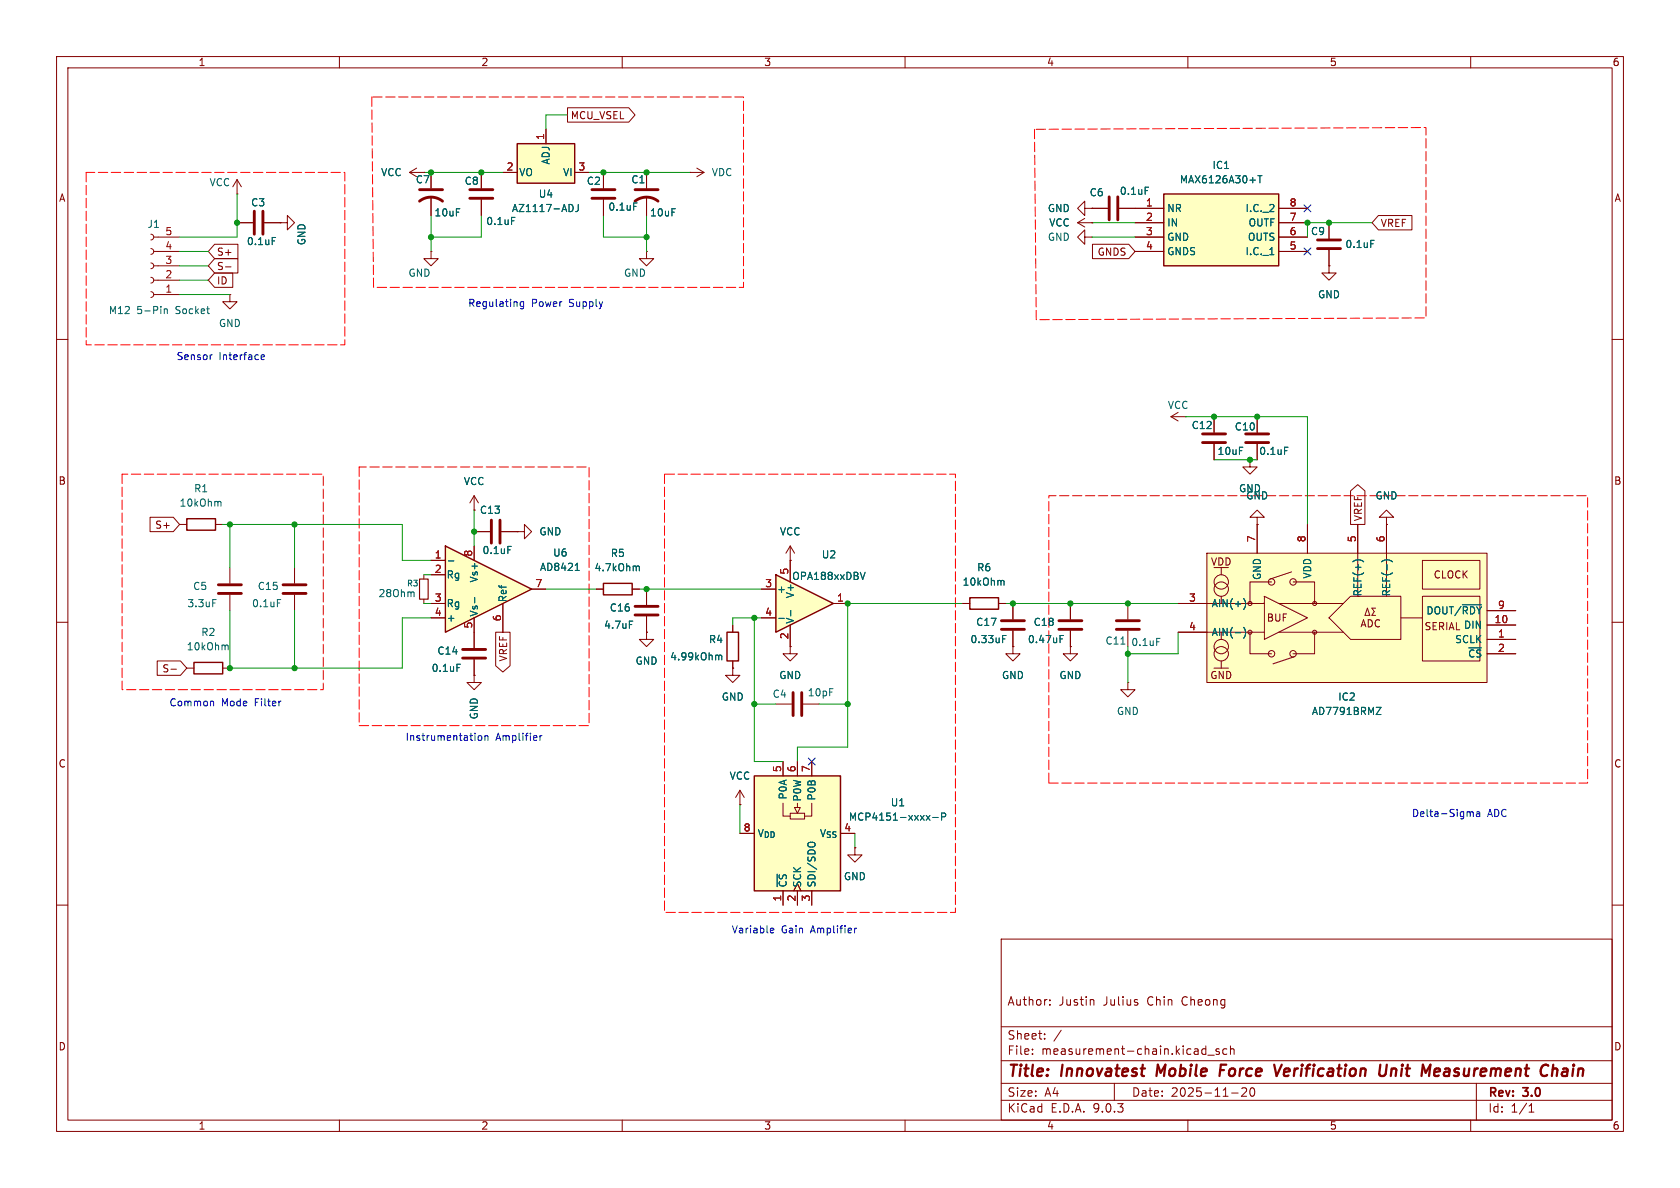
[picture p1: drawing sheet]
<svg xmlns="http://www.w3.org/2000/svg" width="297mm" height="210mm" viewBox="0 0 297 210" stroke-linecap="round" stroke-linejoin="round" font-family="sans-serif">
<g fill="none" stroke="#840000" stroke-width=".18">
<path d="M10 10h277v190h-277zM12 12h273v186h-273zM60 10v2M110 10v2M160 10v2M210 10v2M260 10v2M10 60h2M285 60h2M10 110h2M285 110h2M10 160h2"/>
<path d="M177 166h108v32h-108zM185.6 177.6v.1M185.6 176.8v.1M193.2 176.7l.2 .2v.8M201 177.2l.2 .2-.2 .3M201 176.7l.1 .1M285 160h2M60 198v2M110 198v2M160 198v2M177 194.5h108M177 191.5h108"/>
<path d="M177 187.5h108M177 181.5h108M182.5 186.3v.1M182.5 185.5v.1M184.7 183.6v.1M184.7 182.8v.1M187.6 182.1l-1.3 2M197 191.5v3M210 198v2M212.7 185.4l.5 .1M213.2 184.9v1.5M213.2 186.3l-.5 .1"/>
<path d="M213.5 186.5h1.2M215.5 185.5l-.3-.1-.2 .2v.2l.5 .2v.3h-.5M216.9 185.5l-.4-.1-.3 .3v.4l.1 .2h.6M217.5 185.5l.2-.1 .4 .1 .1 .9M217.5 184.9v1.5M217.7 193.2h1.2M219.5 192.4l.6-.1 .2 .1 .1 .3-.9 1.1h.9M221.1 192.4l.2-.1a.81 .81 0 0 1 .6 .6 .81 .81 0 0 1-.3 .8l-.1 .1a.81 .81 0 0 1-.4-1.4zM260 198v2M261 191.5v6.5M270.3 196.6h.9M270.3 195.5l.4-.4v1.5"/>
</g>
<g fill="none" stroke="#840000" stroke-width=".4">
<path d="M204.7 188.2l-.3 2M215.7 189.2h.7M216.8 188.2h-1l-.2 2M226.6 188.2l-.9 2M227.4 188.9l-.3 .3-.1 .7 .2 .3h.4M228 189.4l-1 .1M244 188.2l-.2 1.6M245.2 188.2l-.2 1.6a.64 .64 0 0 1-1.1 .2M246 188.9l-.1 1.3M246.6 188.9l-.6 .2M253.6 190.1l.2 .1 .6-.1M253.6 189.2l.3-.3h.4l.3 .3v.2l-1 .1"/>
<path d="M274.5 189.1a.49 .49 0 0 1 .8 .1l-.1 1M274.6 188.2l-.3 2M276.9 188.9l-.6 .1M276.9 189.4h-.5a.4 .4 0 0 0-.3 .4 .4 .4 0 0 0 .2 .4h.5"/>
</g>
<path d="M78.7 96.5l15.3 7.6-15.3 7.7z" fill="#ffffc2"/>
<path d="M78.7 96.5l15.3 7.6-15.3 7.7zM34.3 117.1h5.1v2h-5.1zM128.5 111.8h2.1v5h-2.1z" fill="none" stroke="#840000" stroke-width=".25"/>
<g fill="none" stroke="#840000" stroke-width=".18">
<path d="M85.1 30.5v2.8M85.1 35.3v2.8M234.9 39.4v2.8M234.9 47v1.3h1.3l-1.3 1.2-1.2-1.2h1.2M234.9 47h.1M234.9 44.2v2.8M214.6 73.7v2.8M214.6 78.5v2.8M222.2 73.7v2.8M222.2 78.5v2.8M76.2 99.1h2.5M83.8 96.5v2.6"/>
<path d="M221 81.3v1.3h1.2l-1.2 1.2-1.3-1.2h1.3M221 81.3h.1M33 118.1h1.3M39.4 118.1h1.2M76.2 101.6h2.5M76.2 106.7h2.5M76.2 109.2h2.5M83.8 119.4v1.3h1.3l-1.3 1.2-1.3-1.2h1.3M83.8 119.4h.1M83.8 109.2v5.4M83.8 116.6v2.8M88.9 106.7v5.1"/>
<path d="M94 104.1h2.5M129.5 118.1v1.3h1.3l-1.3 1.3-1.2-1.3h1.2M129.5 118.1h.1M129.5 110.5v1.3M129.5 116.8v1.3M139.7 114.3v1.3h1.3l-1.3 1.2-1.3-1.2h1.3M139.7 114.3h.1"/>
</g>
<path d="M90.4 38.4h.6M242.3 42.5h.6M227.1 79.1h.6M79.3 99.2h.9M101.9 99.8l.2-.2v1.2M40 114l.3 .2v.7M80.8 117.4h.6M83.9 105.6v1M101.7 100.8h.7M127 115.9l.1 .1M127.1 116v.7M127.1 116l.1-.2 .3 .1 .1 .8" fill="none" stroke="#006464" stroke-width=".18"/>
<path d="M83.1 33.5h4M83.1 35.1h4M232.9 42.4h4.1M232.9 43.9h4.1M212.6 76.7h4.1M212.6 78.2h4.1M220.2 76.7h4.1M220.2 78.2h4.1M81.8 114.8h4.1M81.8 116.3h4.1" fill="none" stroke="#840000" stroke-width=".51"/>
<path d="M205.7 34.3h20.4v12.7h-20.4z" fill="#ffffc2"/>
<path d="M205.7 34.3h20.4v12.7h-20.4zM33 91.7h5.1v2h-5.1zM106.7 103.1h5.1v2.1h-5.1zM171.4 105.7h5.1v2h-5.1z" fill="none" stroke="#840000" stroke-width=".25"/>
<g fill="none" stroke="#840000" stroke-width=".18">
<path d="M41.9 34.3h.1M41.9 39.4h2.8M41.9 31.8l-.8 1.2M41.9 31.8l.8 1.2M41.9 31.8v2.5M46.7 39.4h2.8M49.5 39.4h1.3v-1.3l1.3 1.3-1.3 1.2v-1.2M49.5 39.4h.1M72.4 30.5l1.3 .7M72.4 30.5h2.5M73.7 29.7l-1.3 .8M74.9 30.5h.1"/>
<path d="M76.2 30.5v2.8M76.2 34.8v3.3M190.5 39.4h2.5M190.5 39.4l1.3 .7M191.8 36.8v-1.2l-1.3 1.2 1.3 1.3v-1.3h1.2M191.8 38.6l-1.3 .8M193 36.8h.1M193 39.4h.1M193 36.8h2.8M197.9 36.8h7.8M200.7 39.4h5M226.1 36.8h5"/>
<path d="M226.1 39.4h5M26.7 51.6l.3 .1 .2 .4-.2 .3-.3 .2M26.7 49l.3 .2 .2 .3-.2 .4-.3 .1M26.7 46.5l.3 .1 .2 .4-.2 .3-.3 .2M26.7 43.9l.3 .2 .2 .4-.2 .3-.3 .2M26.7 41.4l.3 .2 .2 .3-.2 .4-.3 .1M27.2 41.9h4.5M27.2 44.5h4.5M27.2 52.1h4.5M27.2 49.5h4.5M27.2 47h4.5M40.6 52.1v1.2h1.3l-1.3 1.3-1.2-1.3h1.2"/>
<path d="M40.6 52.1h.1M76.2 44.5v1.2h1.3l-1.3 1.3-1.3-1.3h1.3M76.2 44.5h.1M191.8 41.9v-1.3l-1.3 1.3 1.3 1.3v-1.3h1.2M193 41.9h.1M200.7 41.9h5M200.7 44.5h5M226.1 41.9h5M226.1 44.5h5M31.7 92.7h1.3M38.1 92.7h1.3M83.8 90.2h.1"/>
<path d="M83.8 94h2.8M83.8 87.6l-.7 1.3M83.8 87.6l.8 1.3M83.8 87.6v2.6M88.6 94h2.8M91.4 94h1.3v-1.3l1.3 1.3-1.3 1.3v-1.3M91.4 94h.1M40.6 100.3v2.8M40.6 105.2v2.8M52.1 100.3v2.8M52.1 105.2v2.8M74.9 101.6v.8"/>
<path d="M74.9 105.9v.8M105.4 104.1h1.3M111.8 104.1h1.2M114.3 111.8v1.2h1.3l-1.3 1.3-1.3-1.3h1.3M114.3 111.8h.1M114.3 104.1v2.8M114.3 109v2.8M170.2 106.7h1.2M176.5 106.7h1.3M179.1 114.3v1.3h1.2l-1.2 1.2-1.3-1.2h1.3M179.1 114.3h.1M179.1 106.7v2.8"/>
<path d="M179.1 111.5v2.8M189.2 106.7v2.8M189.2 111.5v2.8"/>
</g>
<g fill="none" stroke="#006464" stroke-width=".18">
<path d="M202.5 33.1h.6M222.4 31.1h.7M222.7 31.1v1.2M29 54.6v.8M29 54.7l.2-.1 .3 .1 .1 .7M48.1 42h.6M224.5 45h.7M38.7 88.6l.4 .2v.7M89.8 96.6h.6M37.6 106h.6M49 106h.6M73 104.6l.2 .2v.7"/>
<path d="M111.3 109.8h.6M112.7 100.1l.3 .1v.7M177.1 102.6l.4 .2v.6M177.2 112.9h.5M177.2 112.3h.7M187.4 112.9h.4M187.4 112.3h.6"/>
</g>
<g fill="none" stroke="#840000" stroke-width=".51">
<path d="M45 37.3v4.1M46.5 37.3v4.1M74.2 35.6a3.3 3.3 0 0 1 4 0M74.2 33.5h4M196.1 34.8v4.1M197.6 34.8v4.1M86.9 91.9v4.1M88.4 91.9v4.1M38.6 103.4h4.1M38.6 104.9h4.1M50 103.4h4.1M50 104.9h4.1"/>
<path d="M112.3 107.2h4M112.3 108.7h4M177 109.7h4.1M177 111.3h4.1M187.2 109.7h4.1M187.2 111.3h4.1"/>
</g>
<path d="M74.2 102.4h1.5v3.5h-1.5z" fill="none" stroke="#840000" stroke-width=".2"/>
<path d="M91.4 25.4h10.2v7h-10.2z" fill="#ffffc2"/>
<path d="M91.4 25.4h10.2v7h-10.2z" fill="none" stroke="#840000" stroke-width=".25"/>
<g fill="none" stroke="#840000" stroke-width=".18">
<path d="M88.9 30.5h2.5M96.5 22.9v2.5M101.6 30.5h2.5M106.7 30.5v2.8M106.7 35.3v2.8M114.3 30.5v2.8M114.3 34.8v3.3M121.9 30.5h.1M121.9 30.5h2.6M123.2 29.7l1.3 .8M124.5 30.5l-1.3 .7M114.3 44.5v1.2h1.3l-1.3 1.3-1.3-1.3h1.3"/>
<path d="M114.3 44.5h.1M222.2 91.4h1.3l-1.3-1.2-1.2 1.2h1.2v1.3M222.2 92.7h.1M189.2 114.3v1.3h1.3l-1.3 1.2-1.2-1.2h1.2M189.2 114.3h.1M199.4 106.7v2.8M199.4 111.5v2.8M199.4 120.7v1.2h1.3l-1.3 1.3-1.3-1.3h1.3M199.4 120.7h.1M151.1 149.9v1.2h1.3l-1.3 1.3-1.2-1.3h1.2M151.1 149.9h.1"/>
</g>
<path d="M100.9 36.1a.68 .68 0 0 1 .4 .7 .68 .68 0 0 1-.4 .6M102.2 36.1v.9a.41 .41 0 0 1-.4 .4M112 35.9h.6M198.2 113.9h.7M204.5 112.8h.6" fill="none" stroke="#006464" stroke-width=".18"/>
<path d="M104.6 33.5h4.1M104.6 35.1h4.1M112.3 35.6a3.3 3.3 0 0 1 4 0M112.3 33.5h4M197.4 109.7h4M197.4 111.3h4" fill="none" stroke="#840000" stroke-width=".51"/>
<path d="M133.3 137.2h15.3v20.3h-15.3z" fill="#ffffc2"/>
<g fill="none" stroke="#840000" stroke-width=".18">
<path d="M139.7 99.1h.1M139.7 96.5l-.8 1.3M139.7 96.5l.8 1.3M139.7 96.5v2.6M130.8 139.7l-.8 1.3M130.8 139.7l.8 1.3M130.8 139.7v2.5M138.4 134.6v2.6M141 134.6v2.6M143.5 134.6v2.6M130.8 142.2h.1M130.8 147.3h2.5"/>
<path d="M138.4 142v2.3h1.3M138.4 157.5v2.5M139.7 143.8h2.5v1h-2.5zM140.5 142.7h1l-.5 1.1zM141 142v.7M141 157.5v2.5M143.5 142v2.3h-1.3M143.5 157.5v2.5M148.6 147.3h2.5"/>
</g>
<path d="M133.3 137.2h15.3v20.3h-15.3z" fill="none" stroke="#840000" stroke-width=".25"/>
<path d="M142.8 149.2l.1-.1a.81 .81 0 0 1 1.2 .1M163.7 144.1l.7 .9M164.4 144.1l-.7 .9M164.9 144.5h1M166.5 144.4l.6-.1 .1-.2-.1-.3-.6-.1v1.3" fill="none" stroke="#006464" stroke-width=".18"/>
<path d="M137.2 101.6l10.1 5.1-10.1 5.1z" fill="#ffffc2"/>
<path d="M137.2 101.6l10.1 5.1-10.1 5.1z" fill="none" stroke="#840000" stroke-width=".25"/>
<path d="M139.7 99.1v3.8M134.6 104.1h2.6M134.6 109.2h2.6M139.7 110.5v3.8M147.3 106.7h2.6M137.2 124.5h2.8M142 124.5h2.8" fill="none" stroke="#840000" stroke-width=".18"/>
<path d="M137.7 109.3h1M139.8 107.9v1M152.9 101.2l-.4 1.2" fill="none" stroke="#006464" stroke-width=".18"/>
<path d="M140.2 122.4v4.1M141.7 122.4v4.1" fill="none" stroke="#840000" stroke-width=".51"/>
<path d="M213.4 97.8h49.5v22.9h-49.5z" fill="#ffffc2"/>
<g fill="none" stroke="#840000" stroke-width=".18">
<path d="M100.3 19h10.9l1.1 1.3-1.1 1.3h-10.9zM41.9 39.4h2.8M46.7 39.4h2.8M49.5 39.4h.1M74.9 30.5h.1M76.2 30.5v2.8M76.2 34.8v3.3M85.1 30.5v2.8M85.1 35.3v2.8M88.9 30.5h2.5M96.5 22.9v2.5M101.6 30.5h2.5"/>
<path d="M106.7 30.5v2.8M106.7 35.3v2.8M114.3 30.5v2.8M114.3 34.8v3.3M193 36.8h.1M193 39.4h.1M193 36.8h2.8M197.9 36.8h7.8M200.7 39.4h5M226.1 36.8h5M226.1 39.4h5M234.9 39.4v2.8"/>
<path d="M243.7 38.1h5.9v2.5h-5.9l-1.1-1.2zM37.9 48.3h3.3v2.5h-3.3l-1.1-1.3zM37.9 43.2h4.2v2.5h-4.2l-1.1-1.2zM37.9 45.7h4.2v2.6h-4.2l-1.1-1.3zM39.9 47.2h.9M193.1 43.2h6.4l1.2 1.3-1.2 1.2h-6.4zM200.7 41.9h5M200.7 44.5h5M226.1 41.9h5M226.1 44.5h5M234.9 47h.1M234.9 44.2v2.8"/>
<path d="M207 73.7l1.3 .7M207 73.7h2.5M208.3 72.9l-1.3 .8M209.5 73.7h.1M214.6 73.7v2.8M214.6 78.5v2.8M222.2 73.7v2.8M222.2 78.5v2.8M26.5 91.4h4.1l1.1 1.3-1.1 1.3h-4.1zM76.2 99.1h2.5M83.8 90.2h.1M83.8 96.5v2.6"/>
<path d="M83.8 94h2.8M88.6 94h2.8M91.4 94h.1M139.7 99.1h.1M139.7 99.1v3.8M213.4 97.8h49.5v22.9h-49.5zM221 81.3h.1M222.2 92.7h.1M222.2 92.7v5.1M231.1 92.7v5.1M238.8 86.8l1.2-1.1 1.3 1.1v5.9h-2.5zM240 92.7v12.7h.3"/>
<path d="M245.1 91.4h1.3l-1.3-1.2-1.3 1.2h1.3v1.3M245.1 92.7h.1M245.1 92.7v12.7M251.5 99.1h10.1v5h-10.1zM27.8 116.8h4.1l1.1 1.3-1.1 1.3h-4.1zM30.2 118.3h1M76.2 106.7h2.5M76.2 109.2h2.5M76.2 101.6h2.5M83.8 119.4h.1M83.8 109.2v5.4M83.8 116.6v2.8"/>
<path d="M87.6 111.8h2.6v5.9l-1.3 1.1-1.3-1.1zM88.9 106.7v5.1M94 104.1h2.5M105.4 104.1h1.3M111.8 104.1h1.2M114.3 111.8h.1M114.3 104.1v2.8M114.3 109v2.8M129.5 118.1h.1M129.5 110.5v1.3M129.5 116.8v1.3M134.6 109.2h2.6"/>
<path d="M134.6 104.1h2.6M139.7 114.3h.1M139.7 110.5v3.8M147.3 106.7h2.6M170.2 106.7h1.2M176.5 106.7h1.3M179.1 114.3h.1M179.1 106.7v2.8M179.1 111.5v2.8M189.2 114.3h.1M189.2 106.7v2.8M189.2 111.5v2.8"/>
<path d="M208.3 106.7h15.2M208.3 111.8h15.2M214.6 118.1h2.6M215.9 100.3v1.3M215.9 105.4v1.3M215.9 116.8v1.3M221 111.8v3.8h3.8M223.5 105.4l7.6 3.8-7.6 3.8zM224.8 102.9h-3.8v3.8M226.1 106.7h11.4M226.1 111.8h11.4M226.9 108.5h.6"/>
<path d="M228.3 101.1l-3.8 1.3M228.6 102.9h3.8v3.8M228.9 116.1l-3.9 1.2M232.4 111.8v3.8h-3.8M234.9 109.2l3.9-3.8h8.8v7.6h-8.8zM240.6 110.8l.4-1.2 .5 1.2M240.7 110.5h.6M241.7 107.5l.5 1.3h-.9zM241.9 109.6a.64 .64 0 0 1 .7 .6 .64 .64 0 0 1-.7 .6zM243.2 107.5h-.7l.5 .6-.5 .7h.7M243.9 109.7a.6 .6 0 0 0-.8 .4 .6 .6 0 0 0 .5 .7l.3-.1M247.6 109.2h3.9"/>
<path d="M251.5 105.4h10.1v11.4h-10.1zM262.9 108h5.1M262.9 110.5h5.1M262.9 113h5.1M262.9 115.6h5.1M138.4 134.6v2.6M141 134.6v2.6M143.5 134.6v2.6M130.8 142.2h.1M130.8 147.3h2.5M138.4 157.5v2.5M141 157.5v2.5"/>
<path d="M143.5 157.5v2.5M148.6 147.3h2.5M151.1 149.9h.1"/>
<circle cx="215.9" cy="115.6" r="1.27"/>
<circle cx="215.9" cy="114.3" r="1.27"/>
<circle cx="215.9" cy="102.9" r="1.27"/>
<circle cx="215.9" cy="104.1" r="1.27"/>
<circle cx="221" cy="111.8" r=".36"/>
<circle cx="221" cy="106.7" r=".36"/>
<circle cx="224.8" cy="102.9" r=".57"/>
<circle cx="224.8" cy="115.6" r=".57"/>
<circle cx="228.6" cy="102.9" r=".57"/>
<circle cx="228.6" cy="115.6" r=".57"/>
<circle cx="232.4" cy="111.8" r=".36"/>
<circle cx="232.4" cy="106.7" r=".36"/>
</g>
<g fill="none" stroke="#006464" stroke-width=".18">
<path d="M90.4 38.4h.6M100.9 36.1a.68 .68 0 0 1 .4 .7 .68 .68 0 0 1-.4 .6M102.2 36.1v.9a.41 .41 0 0 1-.4 .4M112 35.9h.6M202.5 33.1h.6M222.4 31.1h.7M222.7 31.1v1.2M48.1 42h.6M224.5 45h.7M242.3 42.5h.6M227.1 79.1h.6M79.3 99.2h.9"/>
<path d="M89.8 96.6h.6M101.9 99.8l.2-.2v1.2M239.2 99.3a1.46 1.46 0 0 1 1.9 0M244.2 99.3a1.46 1.46 0 0 1 2 0M80.8 117.4h.6M83.9 105.6v1M101.7 100.8h.7M111.3 109.8h.6M112.7 100.1l.3 .1v.7M127 115.9l.1 .1M127.1 116v.7M127.1 116l.1-.2 .3 .1 .1 .8"/>
<path d="M137.7 109.3h1M139.8 107.9v1M152.9 101.2l-.4 1.2M177.1 102.6l.4 .2v.6M177.2 112.9h.5M177.2 112.3h.7M187.4 112.9h.4M187.4 112.3h.6M218.4 111.9h1M219.8 105.8a1.46 1.46 0 0 1 0 1.9M219.8 110.9a1.46 1.46 0 0 1 0 1.9M258.5 106.9h3.4"/>
<path d="M243.3 125h.8l-.8 1.3h.8M142.8 149.2l.1-.1a.81 .81 0 0 1 1.2 .1M163.7 144.1l.7 .9M164.4 144.1l-.7 .9M164.9 144.5h1M166.5 144.4l.6-.1 .1-.2-.1-.3-.6-.1v1.3"/>
</g>
<path d="M65.7 17.1l.3 33.7h65.4v-33.7h-65.7M15.2 30.5v30.5h45.8v-30.5h-45.8M182.9 22.9l.3 33.6 68.9-.3v-33.7l-69.2 .4M21.6 83.8v38.1h35.5v-38.1h-35.5M63.5 82.6v45.7h40.6v-45.7h-40.6M117.5 83.8v77.5h51.4v-77.5h-51.4M185.4 138.4h95.3v-50.8h-95.3v50.8" fill="none" stroke="#f00" stroke-width=".18" stroke-dasharray="1.7 .6"/>
<g fill="none" stroke="#009600" stroke-width=".18">
<path d="M41.9 34.3v7.6h-10.2M74.9 30.5h14M76.2 38.1v6.4M85.1 38.1v3.8h-8.9M100.3 20.3h-3.8v2.6M104.1 30.5h17.8M106.7 38.1v3.8h7.6M114.3 38.1v6.4M193 39.4h7.7M242.6 39.4h-11.5v2.5M31.7 49.5h5.1M31.7 52.1h8.9"/>
<path d="M31.7 47h5.1M31.7 44.5h5.1M193 41.9h7.7M209.5 73.7h21.6v19M39.4 92.7h31.7v6.4h5.1M40.6 92.7v7.6M52.1 92.7v7.6M83.8 90.2v6.3M214.6 81.3h7.6M40.6 108v10.1h30.5v-8.9h5.1M52.1 108v10.1M74.9 106.7h1.3"/>
<path d="M74.9 101.6h1.3M96.5 104.1h8.9M113 104.1h21.6M133.3 109.2v25.4h5.1M134.6 109.2h-5.1v1.3M170.2 106.7h-20.3v25.4h-8.9v2.5M177.8 106.7h30.5M199.4 114.3v6.4M208.3 111.8v3.8h-8.9M133.3 124.5h3.9M144.8 124.5h5.1M130.8 142.2v5.1"/>
<path d="M151.1 147.3v2.6"/>
</g>
<path d="M230.5 36.2l1.2 1.2M231.7 36.2l-1.2 1.2M230.5 43.8l1.2 1.3M231.7 43.8l-1.2 1.3M142.9 134l1.2 1.2M144.1 134l-1.2 1.2" fill="none" stroke="#000084" stroke-width=".18"/>
<g fill="none" stroke="#0000c2" stroke-width=".18">
<path d="M92.6 53.3v1.1l-.3 .2-.3-.1M92.6 53.4l-.4-.1-.2 .3 .1 .5h.5M37.5 62.7l-.2 .1M46.2 63.2l.6-.2-.1-.2-.4-.1-.1 .2v.6h.5M37.4 123.9l.4 .2v.7M84.6 130.2l.2-.2 .3 .2 .1 .4-.1 .2-.3 .1-.2-.1zM85.7 130.2l.2-.2 .3 .1 .1 .8M85.7 130v.9M95.5 130v.9M95.8 130l-.3 .3M259.7 143.5l.2 .2M259.9 143.7v.6"/>
<path d="M259.9 143.7l.2-.2 .3 .1 .1 .7M261.1 143.6h.4l.1 .7M261.6 143.8l-.4 .1-.2 .1 .2 .3h.4M136.3 164.9h.4M136.3 164.1h.3l.2 .3-.6 .1M151.1 164.1v.8M151.4 164.1l-.3 .2"/>
</g>
<g fill="#009600" stroke="#009600" stroke-width=".18">
<circle cx="133.3" cy="124.5" r=".46"/>
<circle cx="133.3" cy="109.2" r=".46"/>
<circle cx="114.3" cy="104.1" r=".46"/>
<circle cx="114.3" cy="41.9" r=".46"/>
<circle cx="214.6" cy="73.7" r=".46"/>
<circle cx="222.2" cy="73.7" r=".46"/>
<circle cx="179.1" cy="106.7" r=".46"/>
<circle cx="189.2" cy="106.7" r=".46"/>
<circle cx="149.9" cy="124.5" r=".46"/>
<circle cx="149.9" cy="106.7" r=".46"/>
<circle cx="76.2" cy="41.9" r=".46"/>
<circle cx="83.8" cy="94" r=".46"/>
<circle cx="76.2" cy="30.5" r=".46"/>
<circle cx="114.3" cy="30.5" r=".46"/>
<circle cx="106.7" cy="30.5" r=".46"/>
<circle cx="85.1" cy="30.5" r=".46"/>
<circle cx="234.9" cy="39.4" r=".46"/>
<circle cx="231.1" cy="39.4" r=".46"/>
<circle cx="199.4" cy="115.6" r=".46"/>
<circle cx="221" cy="81.3" r=".46"/>
<circle cx="199.4" cy="106.7" r=".46"/>
<circle cx="40.6" cy="118.1" r=".46"/>
<circle cx="52.1" cy="118.1" r=".46"/>
<circle cx="52.1" cy="92.7" r=".46"/>
<circle cx="40.6" cy="92.7" r=".46"/>
<circle cx="41.9" cy="39.4" r=".46"/>
</g>
<g font-size="2.8" fill="#840000">
<text x="178" y="190.9">Title:</text>
<text x="187.7" y="190.9">Innovatest</text>
<text x="205.3" y="190.9">Mobile</text>
<text x="217.3" y="190.9">Force</text>
<text x="227.8" y="190.9">Verification</text>
<text x="247" y="190.9">Unit</text>
<text x="255.4" y="190.9">Measurement</text>
<text x="277.2" y="190.9">Chain</text>
</g>
<g font-size="2.1" fill="#840000">
<text x="178" y="178">Author:</text>
<text x="187.2" y="178">Justin</text>
<text x="195.1" y="178">Julius</text>
<text x="203" y="178">Chin</text>
<text x="209.2" y="178">Cheong</text>
<text x="178" y="184">Sheet:</text>
<text x="178" y="186.7">File:</text>
<text x="184.1" y="186.7">measurement-chain.kicad_sch</text>
<text x="178" y="196.9">KiCad</text>
<text x="178" y="194.1">Size:</text>
<text x="184.7" y="194.1">A4</text>
<text x="185.7" y="196.9">E.D.A.</text>
<text x="193.3" y="196.9">9.0.3</text>
<text x="200" y="194.1">Date:</text>
<text x="207" y="194.1">2025-11-20</text>
<text x="263" y="194.3">Rev:</text>
<text x="263" y="196.9">Id:</text>
<text x="267.1" y="196.9">1/1</text>
<text x="269.4" y="194.3">3.0</text>
</g>
<g font-size="1.8" fill="#840000">
<text x="35" y="11.9">1</text>
<text x="85" y="11.9">2</text>
<text x="135" y="11.9">3</text>
<text x="185" y="11.9">4</text>
<text x="235" y="11.9">5</text>
<text x="285" y="11.9">6</text>
<text x="100.8" y="21.3">MCU_VSEL</text>
<text x="10.3" y="35.9">A</text>
<text x="285.3" y="35.9">A</text>
<text x="244" y="40.3">VREF</text>
<text x="38.3" y="45.4">S+</text>
<text x="38.3" y="47.9">S-</text>
<text x="193.9" y="45.4">GNDS</text>
<text x="38.3" y="50.5">ID</text>
<text x="10.3" y="85.9">B</text>
<text x="285.3" y="85.9">B</text>
<text x="27.3" y="93.7">S+</text>
<text x="241" y="92.2" transform="rotate(-90 241 92.2)">VREF</text>
<text x="214" y="100.2">VDD</text>
<text x="253.4" y="102.5">CLOCK</text>
<text x="223.3" y="110.1">BUF</text>
<text x="251.7" y="111.6">SERIAL DIN</text>
<text x="28.6" y="119.1">S-</text>
<text x="89.9" y="117" transform="rotate(-90 89.9 117)">VREF</text>
<text x="213.3" y="120.2">GND</text>
<text x="10.3" y="135.9">C</text>
<text x="285.3" y="135.9">C</text>
<text x="10.3" y="185.9">D</text>
<text x="285.3" y="185.9">D</text>
<text x="35" y="199.9">1</text>
<text x="85" y="199.9">2</text>
<text x="135" y="199.9">3</text>
<text x="185" y="199.9">4</text>
<text x="235" y="199.9">5</text>
<text x="285" y="199.9">6</text>
</g>
<g font-size="1.8" fill="#a90000">
<text x="96.3" y="24.8" transform="rotate(-90 96.3 24.8)">1</text>
<text x="89.5" y="30.2">2</text>
<text x="102.2" y="30.2">3</text>
<text x="29.1" y="41.7">5</text>
<text x="202.5" y="36.6">1</text>
<text x="202.5" y="39.1">2</text>
<text x="202.5" y="41.7">3</text>
<text x="227.9" y="36.6">8</text>
<text x="227.9" y="39.1">7</text>
<text x="227.9" y="41.7">6</text>
<text x="29.1" y="46.7">3</text>
<text x="29.1" y="44.2">4</text>
<text x="202.5" y="44.2">4</text>
<text x="227.9" y="44.2">5</text>
<text x="29.1" y="51.8">1</text>
<text x="29.1" y="49.3">2</text>
<text x="222" y="96" transform="rotate(-90 222 96)">7</text>
<text x="230.9" y="96" transform="rotate(-90 230.9 96)">8</text>
<text x="239.8" y="96" transform="rotate(-90 239.8 96)">5</text>
<text x="244.9" y="96" transform="rotate(-90 244.9 96)">6</text>
<text x="76.8" y="98.8">1</text>
<text x="76.8" y="101.3">2</text>
<text x="83.6" y="98.5" transform="rotate(-90 83.6 98.5)">8</text>
<text x="139.4" y="101.7" transform="rotate(-90 139.4 101.7)">5</text>
<text x="76.8" y="106.4">3</text>
<text x="94.5" y="103.9">7</text>
<text x="135.2" y="103.9">3</text>
<text x="147.9" y="106.4">1</text>
<text x="210.1" y="106.4">3</text>
<text x="264.7" y="107.7">9</text>
<text x="76.8" y="109">4</text>
<text x="83.6" y="111.2" transform="rotate(-90 83.6 111.2)">5</text>
<text x="88.6" y="109.9" transform="rotate(-90 88.6 109.9)">6</text>
<text x="135.2" y="109">4</text>
<text x="139.4" y="113.1" transform="rotate(-90 139.4 113.1)">2</text>
<text x="210.1" y="111.5">4</text>
<text x="264.1" y="110.2">10</text>
<text x="264.7" y="112.8">1</text>
<text x="264.7" y="115.3">2</text>
<text x="138.2" y="136.6" transform="rotate(-90 138.2 136.6)">5</text>
<text x="140.7" y="136.6" transform="rotate(-90 140.7 136.6)">6</text>
<text x="143.3" y="136.6" transform="rotate(-90 143.3 136.6)">7</text>
<text x="131.4" y="147.1">8</text>
<text x="149.2" y="147.1">4</text>
<text x="138.2" y="159.5" transform="rotate(-90 138.2 159.5)">1</text>
<text x="140.7" y="159.5" transform="rotate(-90 140.7 159.5)">2</text>
<text x="143.3" y="159.5" transform="rotate(-90 143.3 159.5)">3</text>
</g>
<g font-size="1.8" fill="#006464">
<text x="97.4" y="29.2" transform="rotate(-90 97.4 29.2)">ADJ</text>
<text x="36.9" y="33.1">VCC</text>
<text x="67.3" y="31.3">VCC</text>
<text x="73.4" y="32.6">C7</text>
<text x="82.1" y="32.9">C8</text>
<text x="91.7" y="31.3">VO</text>
<text x="95.1" y="35.2">U4</text>
<text x="99.4" y="31.3">VI</text>
<text x="103.6" y="32.9">C2</text>
<text x="111.5" y="32.6">C1</text>
<text x="125.7" y="31.3">VDC</text>
<text x="192.5" y="34.9">C6</text>
<text x="197.9" y="34.6">0.1uF</text>
<text x="208.5" y="32.6">MAX6126A30+T</text>
<text x="214.3" y="30.1">IC1</text>
<text x="26" y="40.5">J1</text>
<text x="44.3" y="36.7">C3</text>
<text x="76.7" y="38.5">10uF</text>
<text x="85.9" y="40">0.1uF</text>
<text x="90.4" y="37.7">AZ1117-ADJ</text>
<text x="107.5" y="37.4">0.1uF</text>
<text x="114.8" y="38.5">10uF</text>
<text x="185.1" y="37.7">GND</text>
<text x="185.4" y="40.2">VCC</text>
<text x="206.2" y="37.7">NR</text>
<text x="206.2" y="40.2">IN</text>
<text x="220.1" y="37.7">I.C._2</text>
<text x="220.6" y="40.2">OUTF</text>
<text x="231.7" y="41.8">C9</text>
<text x="43.5" y="43.5">0.1uF</text>
<text x="54.2" y="43.5" transform="rotate(-90 54.2 43.5)">GND</text>
<text x="185.1" y="42.8">GND</text>
<text x="206.2" y="42.8">GND</text>
<text x="206.2" y="45.3">GNDS</text>
<text x="220.1" y="45.3">I.C._1</text>
<text x="220.5" y="42.8">OUTS</text>
<text x="237.8" y="44">0.1uF</text>
<text x="72.1" y="49.1">GND</text>
<text x="110.2" y="49.1">GND</text>
<text x="232.9" y="52.9">GND</text>
<text x="19.1" y="55.7">M12</text>
<text x="24.2" y="55.7">5-Pin</text>
<text x="31.2" y="55.7">Socket</text>
<text x="38.6" y="58">GND</text>
<text x="206.4" y="72.5">VCC</text>
<text x="210.6" y="76">C12</text>
<text x="218.2" y="76.3">C10</text>
<text x="215.1" y="80.6">10uF</text>
<text x="222.5" y="80.6">0.1uF</text>
<text x="31.6" y="89.8">10kOhm</text>
<text x="34.2" y="87.2">R1</text>
<text x="81.9" y="86">VCC</text>
<text x="218.9" y="87.2">GND</text>
<text x="220.2" y="88.5">GND</text>
<text x="243.1" y="88.5">GND</text>
<text x="84.7" y="91">C13</text>
<text x="95.3" y="94.8">GND</text>
<text x="137.8" y="94.8">VCC</text>
<text x="85.2" y="98.1">0.1uF</text>
<text x="95.4" y="101.1">AD8421</text>
<text x="97.7" y="98.6">U6</text>
<text x="105" y="101.2">4.7kOhm</text>
<text x="107.9" y="98.7">R5</text>
<text x="145.2" y="98.9">U2</text>
<text x="172.6" y="101.2">R6</text>
<text x="33" y="107.5">3.3uF</text>
<text x="34" y="104.5">C5</text>
<text x="44.5" y="107.5">0.1uF</text>
<text x="45.5" y="104.5">C15</text>
<text x="66.8" y="105.8">28Ohm</text>
<text x="78.9" y="102.5">Rg</text>
<text x="78.9" y="107.5">Rg</text>
<text x="84.7" y="103.1" transform="rotate(-90 84.7 103.1)">Vs+</text>
<text x="89.8" y="106.6" transform="rotate(-90 89.8 106.6)">Ref</text>
<text x="137.3" y="105">+</text>
<text x="140" y="102.7">OPA188xxDBV</text>
<text x="140.6" y="105.9" transform="rotate(-90 140.6 105.9)">V+</text>
<text x="170.1" y="103.7">10kOhm</text>
<text x="214.1" y="107.5">AIN(+)</text>
<text x="223.1" y="102.6" transform="rotate(-90 223.1 102.6)">GND</text>
<text x="232" y="102.4" transform="rotate(-90 232 102.4)">VDD</text>
<text x="240.9" y="105.5" transform="rotate(-90 240.9 105.5)">REF(+)</text>
<text x="246" y="105.5" transform="rotate(-90 246 105.5)">REF(-)</text>
<text x="35.5" y="112.6">R2</text>
<text x="78.9" y="110.1">+</text>
<text x="84.7" y="109.1" transform="rotate(-90 84.7 109.1)">Vs-</text>
<text x="106.7" y="111.4">4.7uF</text>
<text x="107.7" y="108.3">C16</text>
<text x="125.2" y="113.9">R4</text>
<text x="140.6" y="110.4" transform="rotate(-90 140.6 110.4)">V-</text>
<text x="171.5" y="113.9">0.33uF</text>
<text x="172.5" y="110.8">C17</text>
<text x="181.6" y="113.9">0.47uF</text>
<text x="182.6" y="110.8">C18</text>
<text x="214.1" y="112.6">AIN(-)</text>
<text x="252.1" y="108.8">DOUT/~{RDY}</text>
<text x="257.1" y="113.9">SCLK</text>
<text x="258.7" y="111.4">DIN</text>
<text x="32.9" y="115.2">10kOhm</text>
<text x="76.2" y="119">0.1uF</text>
<text x="77.2" y="115.9">C14</text>
<text x="112.3" y="117.7">GND</text>
<text x="118.4" y="116.9">4.99kOhm</text>
<text x="195.3" y="114.1">C11</text>
<text x="199.9" y="114.4">0.1uF</text>
<text x="259.4" y="116.4">~{CS}</text>
<text x="127.5" y="124.1">GND</text>
<text x="136.5" y="123.5">C4</text>
<text x="137.7" y="120.2">GND</text>
<text x="142.7" y="123.3">10pF</text>
<text x="177" y="120.2">GND</text>
<text x="187.2" y="120.2">GND</text>
<text x="236.5" y="124.1">IC2</text>
<text x="84.7" y="127.3" transform="rotate(-90 84.7 127.3)">GND</text>
<text x="197.4" y="126.6">GND</text>
<text x="231.8" y="126.6">AD7791BRMZ</text>
<text x="128.9" y="138">VCC</text>
<text x="139.3" y="141.4" transform="rotate(-90 139.3 141.4)">P0A</text>
<text x="141.8" y="141.8" transform="rotate(-90 141.8 141.8)">P0W</text>
<text x="144.4" y="141.6" transform="rotate(-90 144.4 141.6)">P0B</text>
<text x="157.4" y="142.7">U1</text>
<text x="133.9" y="148.2">V_{DD}</text>
<text x="144.8" y="148.2">V_{SS}</text>
<text x="150" y="145.3">MCP4151-xxxx-P</text>
<text x="149.1" y="155.8">GND</text>
<text x="139.3" y="157" transform="rotate(-90 139.3 157)">~{CS}</text>
<text x="141.8" y="157" transform="rotate(-90 141.8 157)">SCK</text>
<text x="144.4" y="157" transform="rotate(-90 144.4 157)">SDI/SDO</text>
</g>
<g font-size="1.8" fill="#0000c2">
<text x="82.7" y="54.5">Regulating</text>
<text x="93.9" y="54.5">Power</text>
<text x="100.7" y="54.5">Supply</text>
<text x="31.1" y="63.9">Sensor</text>
<text x="38.7" y="63.9">Interface</text>
<text x="29.9" y="125.1">Common</text>
<text x="39.1" y="125.1">Mode</text>
<text x="45.1" y="125.1">Filter</text>
<text x="71.6" y="131.2">Instrumentation</text>
<text x="87.6" y="131.2">Amplifier</text>
<text x="249.5" y="144.6">Delta-Sigma</text>
<text x="263" y="144.6">ADC</text>
<text x="129.3" y="165.2">Variable</text>
<text x="138.1" y="165.2">Gain</text>
<text x="143.5" y="165.2">Amplifier</text>
</g>
<text font-size="1.4" fill="#006464" x="71.8" y="103.9">R3</text>
</svg>
